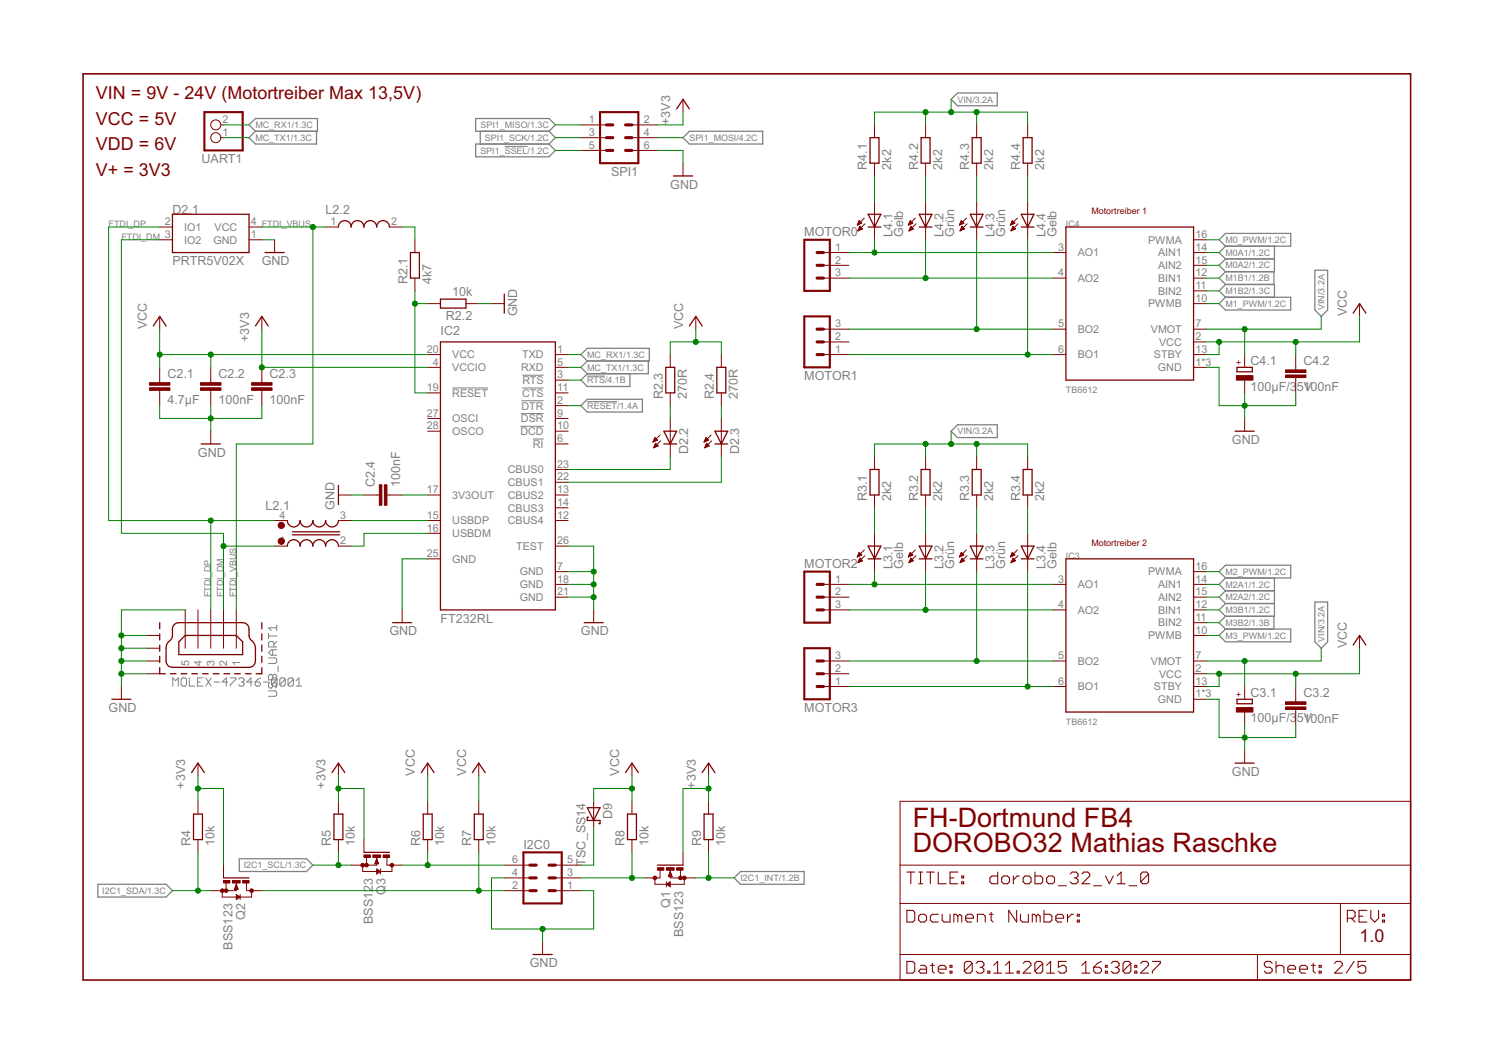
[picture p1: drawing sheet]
<svg xmlns="http://www.w3.org/2000/svg" width="297mm" height="210mm" viewBox="0 0 297 210" stroke-linecap="round" stroke-linejoin="round" font-family="sans-serif">
<g fill="none" stroke="#808080" stroke-width=".2">
<path d="M100.4 29.1h4.6M90 77.2h7.1M103.8 79.7h4.4M103.9 77.2h4.3M103.9 74.7h4.3M116.8 79.9h6M116.8 74.8h3.6M103.5 84.8h4.7M103.7 82.3h4.5M106 87.4h2.2M34.4 136.5v-1.6l.5 .5 .6-.5v1.6M36.3 134.9h.5l.3 .2v1.1l-.3 .3h-.5l-.3-.3v-1.1z"/>
<path d="M37.7 134.9v1.6h1M39.3 135.7h.5M40.4 134.9h-1.1v1.6h1.1M40.9 134.9l1.1 1.6M42 134.9l-1.1 1.6M42.6 135.7h1M45.3 135.7h-1.1l.8-.8v1.6M45.8 134.9h1.1v.2l-1.1 1.1v.3M47.5 135.1l.3-.2h.5l.3 .2v.3l-.3 .3M48 135.7h.3M48.3 135.7l.3 .3v.2l-.3 .3h-.5l-.3-.3M50.2 135.7h-1.1l.8-.8v1.6"/>
<path d="M50.8 135.7h.8l.2 .3v.2l-.2 .3h-.6l-.2-.3zM51.8 134.9l-.5 .2-.5 .6M52.4 135.7h1.1M53.4 137.5h1.4l.3 .2v.6l-.3 .2h-1.4M53.4 130.9h1.4l.3 .3v.5l-.3 .3h-1.4M53.4 126v1.1M53.4 126.5h1.7M53.7 135.8l-.3 .3v.5l.3 .3h.3l.3-.3v-.5l.2-.3h.3l.3 .3v.5l-.3 .3M53.7 134.2h.3l.3 .3 .2-.3h.3l.3 .3v.8h-1.7v-.8zM54.3 129.3v1.1M54.3 134.5v.8M54.5 128.7v-.8l-.2-.3h-.6l-.3 .3v.8h1.7"/>
<path d="M55.1 124.4v1.1M55.1 129.3h-1.1l-.6 .5 .6 .6h1.1M55.1 127.6l-.6 .6M55.1 124.9h-1.7l.6 .6M55.1 135.1l-.3-.2h-.5l-.3 .2v1.1M55.1 135.1v1.1l-.3 .3h-.5l-.3-.3M55.1 135.1l-1.1 1.1M55.3 132.5v1.1M56.7 135.1l-.2-.2h-.6l-.2 .2v1.1M56.7 135.1v1.1l-.2 .3h-.6l-.2-.3M56.7 135.1l-1 1.1M58.4 135.1l-.3-.2h-.5l-.3 .2v1.1"/>
<path d="M58.4 135.1v1.1l-.3 .3h-.5l-.3-.3M58.4 135.1l-1.1 1.1M58.9 136.5h1.1M58.9 135.4l.6-.5v1.6"/>
</g>
<g fill="none" stroke="#808080" stroke-width=".25">
<path d="M189.2 19.8l1.3-1.3h7.9v2.5h-7.9zM49.6 24.8l1.2-1.2h12.4v2.5h-12.4zM50.8 26.1l-1.2 1.3 1.2 1.3h12.2v-2.6M94.6 28.7h14.6l1.3 1.2-1.3 1.3h-14.6zM94.6 23.6h14.6l1.3 1.2-1.3 1.3h-14.6zM95.5 26.1v2.6M109.2 26.1l1.3 1.3-1.3 1.3M135.9 27.4l1.3-1.3h14.5v2.6h-14.5zM242.5 47.7l1.3-1.3h13v2.6h-13zM243.8 56.6h9.8v2.5M243.8 49l-1.3 1.2 1.3 1.3M243.8 51.5h9.8"/>
<path d="M243.8 51.5l-1.3 1.3 1.3 1.3M243.8 59.1h13v2.6h-13l-1.3-1.3zM243.8 54.1l-1.3 1.2 1.3 1.3M243.8 56.6l-1.3 1.3 1.3 1.2M253.4 54.1v2.5M253.6 49v5.1h-9.8M261.6 53.8h2.5v7.9l-1.2 1.2-1.3-1.2zM115.6 70.5l1.2-1.2h12.4v2.5h-12.4zM116.8 71.8l-1.2 1.3 1.2 1.3M116.8 74.4l-1.2 1.2 1.2 1.3h8.5v-2.5M129 71.8v2.6h-12.2M115.6 80.7l1.2-1.3h11v2.6h-11z"/>
<path d="M189.2 85.8l1.3-1.3h7.9v2.6h-7.9zM242.5 113.7l1.3-1.2h13v2.5h-13zM243.8 115l-1.3 1.3 1.3 1.2M243.8 117.5h9.8M243.8 117.5l-1.3 1.3 1.3 1.3M253.6 115v7.6h-9.8M261.6 119.8h2.5v7.9l-1.2 1.3-1.3-1.3zM243.8 122.6l-1.3 1.3 1.3 1.3M243.8 125.2h13v2.5h-13l-1.3-1.3zM243.8 120.1l-1.3 1.2 1.3 1.3M243.8 120.1h9.8M253.4 122.6v2.6"/>
<path d="M19.5 175.9h13.5l1.3 1.3-1.3 1.3h-13.5zM47.6 170.9h13.4l1.3 1.2-1.3 1.3h-13.4zM146 174.7l1.3-1.3h12.7v2.5h-12.7z"/>
</g>
<g fill="none" stroke="#800000" stroke-width=".25">
<path d="M134 35h3.8M134.6 21.7l1.3-1.9 1.3 1.9M173.1 27.4h1.8v5.1h-1.8zM183.3 27.4h1.7v5.1h-1.7zM193.4 27.4h1.8v5.1h-1.8zM203.6 27.4h1.7v5.1h-1.7zM34.3 42.6h15.3v7.6h-15.3zM52.7 50.2h3.8M67.3 45.2a1.27 1.27 0 0 1 1.3-1.3 1.27 1.27 0 0 1 1.3 1.3 1.27 1.27 0 0 1 1.2-1.3 1.27 1.27 0 0 1 1.3 1.3 1.27 1.27 0 0 1 1.3-1.3 1.27 1.27 0 0 1 1.3 1.3 1.26 1.26 0 0 1 1.2-1.3 1.26 1.26 0 0 1 1.3 1.3M81.7 50.2h1.7v5.1h-1.7zM87.6 59.5h5.1v1.8h-5.1zM100.3 58.5v3.8"/>
<path d="M172.7 45.2h2.6M172.7 42.6h2.6l-1.3 2.6zM182.9 45.2h2.5M182.9 42.6h2.5l-1.3 2.6zM193 45.2h2.6M193 42.6h2.6l-1.3 2.6zM203.2 45.2h2.5M203.2 42.6h2.5l-1.3 2.6zM212.1 45.2h25.4v30.4h-25.4zM30.5 64.9l1.3-2 1.2 2M50.8 64.9l1.3-2 1.3 2M87.6 68h22.9v53.3h-22.9z"/>
<path d="M132.5 73.1h1.7v5.1h-1.7zM137.2 64.9l1.2-2 1.3 2M142.6 73.1h1.8v5.1h-1.8zM246.1 73.1h3.1v.9h-3.1zM269.2 62.3l1.3-1.9 1.3 1.9M40 88.3h3.8M67.3 96.6v3.8M132.1 88.3h2.5M132.1 85.8h2.5l-1.3 2.5zM142.2 88.3h2.6M142.2 85.8h2.6l-1.3 2.5zM173.1 93.4h1.8v5.1h-1.8z"/>
<path d="M183.3 93.4h1.7v5.1h-1.7zM193.4 93.4h1.8v5.1h-1.8zM203.6 93.4h1.7v5.1h-1.7zM245.7 85.8h3.8M57.2 103.6a1.27 1.27 0 0 0 1.2 1.2 1.27 1.27 0 0 0 1.3-1.2 1.27 1.27 0 0 0 1.3 1.2 1.27 1.27 0 0 0 1.3-1.2 1.27 1.27 0 0 0 1.2 1.2 1.27 1.27 0 0 0 1.3-1.2 1.27 1.27 0 0 0 1.3 1.2 1.27 1.27 0 0 0 1.2-1.2M57.2 108.6a1.27 1.27 0 0 1 1.2-1.2 1.27 1.27 0 0 1 1.3 1.2 1.27 1.27 0 0 1 1.3-1.2 1.27 1.27 0 0 1 1.3 1.2 1.27 1.27 0 0 1 1.2-1.2 1.27 1.27 0 0 1 1.3 1.2 1.27 1.27 0 0 1 1.3-1.2 1.27 1.27 0 0 1 1.2 1.2M58.2 105.8h9.4M58.2 106.4h9.4M172.7 111.2h2.6M172.7 108.6h2.6l-1.3 2.6zM182.9 111.2h2.5M182.9 108.6h2.5l-1.3 2.6z"/>
<path d="M193 111.2h2.6M193 108.6h2.6l-1.3 2.6zM203.2 111.2h2.5M203.2 108.6h2.5l-1.3 2.6zM212.1 111.2h25.4v30.5h-25.4zM22.2 139.1h3.9M31.8 132.8v1.2h1.1M31.8 123.9v1.2M31.8 126.1v1.2M31.8 128.4v1.2M31.8 130.6v1.2M33.9 134h1.1"/>
<path d="M34.6 124.4l.4-.4 .6-.1h12.7l.5 .1 .5 .4a2.67 2.67 0 0 1 .3 2l.1 .6 1 1.3 .1 .7v2.5l-.1 .6-.6 .6-.5 .1h-15.3l-.5-.1-.5-.4-.2-.5-.1-2.8 .3-1 .7-.8a2.48 2.48 0 0 0 .3-2zM36 134h1.2M36.9 126.4h10.1l1.3 1.3v2.5h-12.7v-2.5zM38.2 134h1.1M40.3 134h1.1M42.4 134h1.2M44.6 134h1.1M46.7 134h1.1M48.8 134h1.2M52.1 123.9v1.2M52.1 126.1v1.2M52.1 128.4v1.2"/>
<path d="M52.1 130.6v1.2M52.1 132.8v1.2h-1.2M78.1 123.9h3.8M116.2 123.9h3.8M246.1 139.1h3.1v.9h-3.1zM269.2 128.3l1.3-1.9 1.3 1.9M38.1 153.7l1.3-1.9 1.3 1.9M66.1 153.7l1.2-1.9 1.3 1.9M83.8 153.7l1.3-1.9 1.3 1.9M94 153.7l1.2-1.9 1.3 1.9M124.5 153.7l1.2-1.9 1.3 1.9M139.7 153.7l1.3-1.9 1.2 1.9"/>
<path d="M245.7 151.8h3.8M38.5 162h1.8v5h-1.8zM44.5 174.7h5.1M47 176.2l-.2 .6h.5l-.3-.5M47.1 178.2l.4 .3-.4 .2zM66.4 162h1.8v5h-1.8zM72.4 169.6h5.1M75 171.1l-.3 .6h.5l-.2-.5M75.1 173.1l.4 .3-.4 .3zM84.2 162h1.8v5h-1.8zM94.4 162h1.7v5h-1.7zM116.8 160.7h2.6l-1.3 2.5z"/>
<path d="M117.1 162.6h-.3v.6h2.6v.7h-.3M124.8 162h1.8v5h-1.8zM130.8 172.1h5.1M132.8 175.9l.4-.2v.5zM133.3 173.7l.3 .6h-.5l.2-.5M140.1 162h1.8v5h-1.8zM106 189.9h3.9"/>
</g>
<g fill="none" stroke="#800000" stroke-width=".2">
<path d="M135.9 19.8v2.5M43.9 24.8h.6M43.9 27.4h.6M115.6 24.8h5M115.6 27.4h5M115.6 29.9h5M125.7 24.8h5.1M125.7 27.4h5.1M125.7 29.9h5.1M135.9 32.5v2.5M174 24.8v2.6M174 32.5v2.5"/>
<path d="M184.1 24.8v2.6M184.1 32.5v2.5M194.3 24.8v2.6M194.3 32.5v2.5M204.4 24.8v2.6M204.4 32.5v2.5M31.8 47.7h2.5M31.8 45.2h2.5M49.6 47.7h2.5M49.6 45.2h2.5M54.6 47.7v2.5M64.8 45.2h2.5"/>
<path d="M77.5 45.2h2.5M82.5 47.7v2.5M82.5 55.3v2.6M163.8 50.2h5.1M163.8 52.8h5.1M163.8 55.3h5.1M170.6 44.7h.2M170.6 44.6h.4M170.7 44.5h.6M170.7 45.9h.1M170.8 44.3h.6M170.8 45.8h.2"/>
<path d="M170.8 44.2h.5M170.8 45.7h.5M170.8 45.6h.8M170.9 44.1h.2M170.9 44h.1M170.9 45.4h.5M170.9 43.9l.5 .5-.8 .4zM170.9 45.3h.4M171 45.2h.2M171 45.1h.1M171.1 45l-.4 .9M171.1 45l.5 .6"/>
<path d="M171.6 45.6l-.9 .3M172 43.4l-1.4 1.4M172.1 44.5l-1.4 1.4M174 40.1v7.6M180.7 44.7h.2M180.8 44.6h.4M180.8 44.5h.7M180.8 45.9h.1M180.9 45.8h.3M180.9 44.3h.6M181 44.2h.4M181 45.7h.4"/>
<path d="M181 45.6h.7M181 44.1h.3M181.1 44h.1M181.1 45.4h.5M181.1 45.3h.4M181.1 43.9l.5 .5-.9 .4zM181.2 45.2h.2M181.2 45.1h.1M181.2 45l-.4 .9M181.2 45l.5 .6-.9 .3M182.1 43.4l-1.4 1.4M182.2 44.5l-1.4 1.4"/>
<path d="M184.1 40.1v7.6M190.9 44.7h.2M191 44.6h.3M191 44.5h.6M191 45.9h.1M191.1 45.8h.2M191.1 44.3h.6M191.1 44.2h.5M191.1 45.7h.5M191.2 44.1h.3M191.2 45.6h.7M191.2 44h.1"/>
<path d="M191.2 45.4h.6M191.3 45.3h.3M191.3 43.9l.5 .5-.9 .4zM191.3 45.2h.2M191.4 45.1h.1M191.4 45l-.4 .9M191.4 45l.5 .6M191.9 45.6l-.9 .3M192.3 43.4l-1.4 1.4M192.4 44.5l-1.4 1.4M194.3 40.1v7.6M201.1 44.7h.1"/>
<path d="M201.1 44.6h.4M201.2 44.5h.6M201.2 45.9h.1M201.2 44.3h.7M201.2 45.8h.3M201.3 44.2h.4M201.3 45.7h.5M201.3 44.1h.3M201.3 45.6h.7M201.4 44h.1M201.4 45.4h.5M201.4 43.9l.5 .5-.9 .4z"/>
<path d="M201.4 45.3h.4M201.5 45.2h.2M201.5 45.1h.1M201.5 45l-.4 .9M201.5 45l.5 .6M202 45.6l-.9 .3M202.4 43.4l-1.4 1.4M202.5 44.5l-1.4 1.4M204.4 40.1v7.6M209.5 50.2h2.6M209.5 55.3h2.6M237.5 50.2h2.5"/>
<path d="M237.5 52.8h2.5M237.5 55.3h2.5M237.5 57.9h2.5M237.5 47.7h2.5M31.8 62.9v2.6M31.8 73.1v3M31.8 77.7v3M41.9 73.1v3M41.9 77.7v3M52.1 62.9v2.6M52.1 73.1v3M52.1 77.7v3"/>
<path d="M85.1 60.4h2.5M85.1 70.5h2.5M85.1 73.1h2.5M85.1 78.2h2.5M92.7 60.4h2.5M97.8 60.4h2.5M110.5 70.5h2.5M110.5 73.1h2.5M110.5 75.6h2.5M110.5 78.2h2.5M133.3 70.5v2.6M133.3 78.2v2.5"/>
<path d="M138.4 62.9v2.6M143.5 70.5v2.6M143.5 78.2v2.5M163.8 70.5h5.1M163.8 65.5h5.1M163.8 68h5.1M209.5 70.5h2.6M209.5 65.5h2.6M237.5 60.4h2.5M237.5 70.5h2.5M237.5 73.1h2.5M237.5 65.5h2.5"/>
<path d="M237.5 68h2.5M247.6 70.5v2.6M247.6 75.6v2.6M257.8 70.5v3.1M257.8 75.1v3.1M270.5 60.4v2.5M41.9 85.8v2.5M67.3 98.5h2.6M72.4 98.5h3.1M77 98.5h3M85.1 98.5h2.5M85.1 85.8h2.5"/>
<path d="M85.1 83.2h2.5M110.5 98.5h2.5M110.5 85.8h2.5M110.5 83.2h2.5M110.5 80.7h2.5M110.5 88.3h2.5M110.5 93.4h2.5M110.5 95.9h2.5M129.9 87.9h.2M130 87.8h.4M130 87.7h.6M130 89.1h.1"/>
<path d="M130.1 87.5h.7M130.1 89h.2M130.2 87.4h.4M130.2 88.9h.4M130.2 87.3h.3M130.2 88.7h.7M130.3 87.2h.1M130.3 88.6h.5M130.3 87.1l.5 .5-.9 .3zM130.3 88.5h.4M130.4 88.4h.2M130.4 88.2h.1"/>
<path d="M130.4 88.2l.5 .5-.9 .4zM131.3 86.6l-1.4 1.3M131.4 87.7l-1.4 1.4M133.3 83.2v7.7M140.1 87.9h.2M140.2 87.8h.3M140.2 87.7h.6M140.2 89.1h.1M140.3 87.5h.6M140.3 89h.2M140.3 87.4h.5M140.3 88.9h.5"/>
<path d="M140.4 88.7h.7M140.4 87.3h.3M140.4 87.2h.1M140.4 88.6h.6M140.5 88.5h.4M140.5 87.1l.5 .5-.9 .3zM140.5 88.4h.2M140.6 88.2h.1M140.6 88.2l.5 .5-.9 .4zM141.5 86.6l-1.4 1.3M141.6 87.7l-1.4 1.4M143.5 83.2v7.7"/>
<path d="M174 90.9v2.5M174 98.5v2.5M184.1 90.9v2.5M184.1 98.5v2.5M194.3 90.9v2.5M194.3 98.5v2.5M204.4 90.9v2.5M204.4 98.5v2.5M247.6 83.2v2.6M54.6 103.6h2.6M54.6 108.6h2.6M67.3 103.6h2.6"/>
<path d="M67.3 108.6h2.6M85.1 103.6h2.5M85.1 106.1h2.5M85.1 111.2h2.5M110.5 103.6h2.5M110.5 113.7h2.5M110.5 101h2.5M110.5 116.3h2.5M110.5 108.6h2.5M110.5 118.8h2.5M163.8 116.3h5.1M163.8 118.8h5.1"/>
<path d="M170.6 110.8h.1M170.6 110.7h.3M170.7 110.6h.4M170.7 110.4h.7M170.7 111.9h.1M170.8 110.3h.5M170.8 111.8h.3M170.8 110.2h.4M170.8 111.7h.6M170.9 111.5h.6M170.9 110.1h.2M170.9 110h.1"/>
<path d="M170.9 111.4h.5M170.9 109.9l.5 .5-.8 .4zM171 111.3h.3M171 111.2h.2M171.1 111.1l.5 .5-.9 .4zM172 109.4l-1.4 1.4M172.1 110.6l-1.4 1.4M174 106.1v7.6M180.7 110.8h.1M180.8 110.7h.2M180.8 110.6h.5M180.9 110.4h.7"/>
<path d="M180.9 111.9h.1M180.9 111.8h.4M180.9 110.3h.6M181 110.2h.4M181 111.7h.5M181 110.1h.3M181 111.5h.7M181.1 110h.1M181.1 111.4h.5M181.1 109.9l.5 .5-.9 .4zM181.1 111.3h.3M181.2 111.2h.1"/>
<path d="M181.2 111.1l.5 .5-.9 .4zM182.1 109.4l-1.4 1.4M182.2 110.6l-1.4 1.4M184.1 106.1v7.6M190.9 110.8h.1M190.9 110.7h.3M191 110.6h.5M191 110.4h.7M191 111.9h.2M191.1 111.8h.3M191.1 110.3h.5M191.1 110.2h.4"/>
<path d="M191.1 111.7h.6M191.2 110.1h.2M191.2 111.5h.6M191.2 110h.1M191.2 111.4h.5M191.3 109.9l.5 .5-.9 .4zM191.3 111.3h.3M191.3 111.2h.2M191.4 111.1l.5 .5-.9 .4zM192.3 109.4l-1.4 1.4M192.4 110.6l-1.4 1.4M194.3 106.1v7.6"/>
<path d="M201 110.8h.1M201.1 110.7h.2M201.1 110.6h.5M201.2 110.4h.7M201.2 111.9h.1M201.2 110.3h.6M201.2 111.8h.4M201.3 110.2h.4M201.3 111.7h.6M201.3 110.1h.3M201.3 111.5h.7M201.4 110h.1"/>
<path d="M201.4 111.4h.5M201.4 109.9l.5 .5-.9 .4zM201.4 111.3h.4M201.5 111.2h.1M201.5 111.1l.5 .5-.9 .4zM202.4 109.4l-1.4 1.4M202.5 110.6l-1.4 1.4M204.4 106.1v7.6M209.5 116.3h2.6M237.5 113.7h2.5M237.5 116.3h2.5M237.5 118.8h2.5"/>
<path d="M24.2 136.6v2.5M29.2 131.5h2.6M29.2 126.4h2.6M29.2 134h2.6M29.2 129h2.6M36.9 121.3v7.7M39.4 121.3v7.7M41.9 121.3v7.7M44.5 121.3v7.7M47 121.3v7.7M80 121.3v2.6M118.1 121.3v2.6"/>
<path d="M163.8 121.3h5.1M163.8 136.6h5.1M163.8 131.5h5.1M163.8 134h5.1M209.5 121.3h2.6M209.5 136.6h2.6M209.5 131.5h2.6M237.5 121.3h2.5M237.5 123.9h2.5M237.5 136.6h2.5M237.5 131.5h2.5M237.5 139.1h2.5"/>
<path d="M237.5 126.4h2.5M237.5 134h2.5M247.6 136.6v2.5M257.8 136.6v3M270.5 126.4v2.6M39.4 151.8v2.5M39.4 159.4v2.6M67.3 151.8v2.5M67.3 159.4v2.6M85.1 151.8v2.5M85.1 159.4v2.6M95.2 151.8v2.5"/>
<path d="M95.2 159.4v2.6M118.1 159.4v5.1M125.7 151.8v2.5M125.7 159.4v2.6M141 151.8v2.5M141 159.4v2.6M179.1 159.4h101.5v35.6h-101.5zM247.6 141.7v2.5M247.6 149.3v2.5M257.8 141.2v3M39.4 167v2.6M44.2 177.2v1.3h5.9v-1.3"/>
<path d="M44.5 172.1v2.6M45 175.7v1.5M47 175.7v1.5h-5.1M47 175.9l.4 1.1h-.8zM47 178l.8 .5-.8 .5zM47.8 178v1M49 175.7v1.5h3.1M67.3 167v2.6M72.2 172.1v1.3h5.8v-1.3M72.4 167v2.6M72.9 170.6v1.5M75 170.6v1.5h-5.1"/>
<path d="M75 170.9l.3 1h-.7zM75 172.9l.7 .5-.7 .5zM75.7 172.9v1M77 170.6v1.5h3M85.1 167v2.6M95.2 167v2.6M100.3 177.2h5.1M100.3 174.7h5.1M100.3 172.1h5.1M110.5 177.2h5.1M110.5 174.7h5.1M110.5 172.1h5.1"/>
<path d="M125.7 167v2.6M130.3 174.7v1.2h5.8v-1.2M131.3 173.1v1.6h-3M132.6 175.9l.7-.5v1zM132.6 175.4v1M133.3 173.1v1.6h5.1M133.3 173.4l.4 1h-.7zM135.4 173.1v1.6M135.9 169.6v2.5M141 167v2.6M179.1 172.1h101.5M179.1 179.7h101.5"/>
<path d="M266.7 179.7v10.2M107.9 187.4v2.5M179.1 189.9h101.5M250.2 189.9v5.1"/>
<circle cx="42.9" cy="27.4" r=".99"/>
<circle cx="42.9" cy="24.8" r=".99"/>
</g>
<g fill="#800000" stroke="#800000" stroke-width=".2">
<path d="M39.9 77.2h4.1v.5h-4.1z"/>
<path d="M39.9 76.1h4.1v.5h-4.1z"/>
<path d="M50.1 77.2h4v.5h-4z"/>
<path d="M50.1 76.1h4v.5h-4z"/>
<path d="M76.5 96.5h.5v4h-.5z"/>
<path d="M75.5 96.5h.5v4h-.5z"/>
<path d="M130.8 172.6h1.3v.5h-1.3z"/>
<path d="M134.6 172.6h1.3v.5h-1.3z"/>
<path d="M132.6 172.6h1.5v.5h-1.5z"/>
<path d="M48.3 175.2h1.3v.5h-1.3z"/>
<path d="M44.5 175.2h1.2v.5h-1.2z"/>
<path d="M46.2 175.2h1.6v.5h-1.6z"/>
<path d="M76.2 170.1h1.3v.5h-1.3z"/>
<path d="M72.4 170.1h1.3v.5h-1.3z"/>
<path d="M74.2 170.1h1.5v.5h-1.5z"/>
<path d="M29.7 77.2h4.1v.5h-4.1z"/>
<path d="M29.7 76.1h4.1v.5h-4.1z"/>
<path d="M246 140.8h3.3v.9h-3.3z"/>
<path d="M255.8 140.7h4v.5h-4z"/>
<path d="M255.8 139.6h4v.5h-4z"/>
<path d="M246 74.7h3.3v.9h-3.3z"/>
<path d="M255.8 74.6h4v.5h-4z"/>
<path d="M255.8 73.6h4v.5h-4z"/>
</g>
<path d="M40.7 22.3h7.6v7.6h-7.6zM119.4 22.3h7.6v10.2h-7.6zM160 47.7h5.1v10.2h-5.1zM160 62.9h5.1v10.2h-5.1zM160 113.7h5.1v10.2h-5.1zM160 129h5.1v10.1h-5.1zM104.1 169.6h7.7v10.1h-7.7z" fill="none" stroke="#800000" stroke-width=".42"/>
<g fill="none" stroke="#800000" stroke-width=".61">
<path d="M120.6 29.9h1.3M120.6 27.4h1.3M120.6 24.8h1.3M124.5 29.9h1.2M124.5 27.4h1.2M124.5 24.8h1.2M162.6 50.2h1.2M162.6 52.8h1.2M162.6 55.3h1.2M162.6 70.5h1.2M162.6 68h1.2M162.6 65.5h1.2"/>
<path d="M162.6 116.3h1.2M162.6 118.8h1.2M162.6 121.3h1.2M162.6 136.6h1.2M162.6 134h1.2M162.6 131.5h1.2M105.4 172.1h1.3M105.4 174.7h1.3M105.4 177.2h1.3M109.2 172.1h1.3M109.2 174.7h1.3M109.2 177.2h1.3"/>
</g>
<g fill="#800000" stroke="#800000" stroke-width=".2">
<circle cx="136.1" cy="174.7" r=".36"/>
<circle cx="135.4" cy="174.7" r=".36"/>
<circle cx="130.3" cy="174.7" r=".36"/>
<circle cx="44.2" cy="177.2" r=".36"/>
<circle cx="45" cy="177.2" r=".36"/>
<circle cx="50.1" cy="177.2" r=".36"/>
<circle cx="72.2" cy="172.1" r=".36"/>
<circle cx="72.9" cy="172.1" r=".36"/>
<circle cx="78" cy="172.1" r=".36"/>
<circle cx="56" cy="104.5" r=".63"/>
<circle cx="56" cy="107.7" r=".63"/>
</g>
<path d="M16.5 14.7h264.1v180.3h-264.1z" fill="none" stroke="#800000" stroke-width=".32"/>
<g fill="none" stroke="#800000" stroke-width=".21">
<path d="M180.4 173.5h1.6M181.2 173.5v2.3M182.8 173.5h.8M182.8 175.8h.8M183.2 173.5v2.3M184.3 173.5h1.6M185.1 173.5v2.3M186.7 173.5v2.3h1.5M189 174.7h.8M190.6 173.5h-1.6v2.3h1.6M191.3 175.5h.4v.3h-.4zM191.3 174.3h.4v.4h-.4z"/>
<path d="M198.5 173.5v2.3h-1.2l-.4-.3v-.8l.4-.4h1.2M199.3 174.7l.4-.4h.7l.4 .4v.8l-.4 .3h-.7l-.4-.3zM201.6 174.3v1.5M202.8 174.3h-.4l-.8 .8M203.6 174.7l.4-.4h.7l.4 .4v.8l-.4 .3h-.7l-.4-.3zM205.9 173.5v2.3h1.2l.4-.3v-.8l-.4-.4h-1.2M208.2 174.7l.4-.4h.8l.4 .4v.8l-.4 .3h-.8l-.4-.3zM210.6 176.2h1.5M212.9 173.9l.4-.4h.8l.4 .4v.4l-.4 .4M213.7 174.7h.4M214.1 174.7l.4 .4v.4l-.4 .3h-.8l-.4-.3M215.3 173.9l.3-.4h.8l.4 .4v.4l-1.5 1.5h1.5"/>
<path d="M217.6 176.2h1.6M219.9 174.3l.8 1.5 .8-1.5M222.3 175.8h1.5M222.3 174.3l.8-.8v2.3M224.6 176.2h1.6M228.5 173.9v1.6l-.4 .3h-.8l-.4-.3M228.5 173.9l-.4-.4h-.8l-.4 .4v1.6M228.5 173.9l-1.6 1.6M180.4 181.1h1.2l.4 .4v1.6l-.4 .4h-1.2zM180.4 191.3h1.2l.4 .4v1.5l-.4 .4h-1.2zM182.8 182.3l.4-.4h.7l.4 .4v.8l-.4 .4h-.7l-.4-.4zM183.2 192.1h.7l.4 .3v1.2h-1.1l-.4-.4 .4-.4h1.1"/>
<path d="M185.1 192.1h.8M185.5 191.7v1.5l.4 .4M186.7 192.8h1.5v-.4l-.4-.3h-.8l-.3 .3v.8l.3 .4h.8M186.7 181.9h-1.2l-.4 .4v.8l.4 .4h1.2M187.5 181.9v1.2l.3 .4h1.2v-1.6M189 193.2h.4v.4h-.4zM189 192.1h.4v.3h-.4zM190.6 182.3l-.4-.4h-.4v1.6M190.6 182.3l.4-.4 .3 .4v1.2M190.6 182.3v1.2M192.1 182.7h1.6v-.4l-.4-.4h-.8l-.4 .4v.8l.4 .4h.8M193.4 191.7v1.5l-.4 .4h-.7l-.4-.4"/>
<path d="M193.4 191.7l-.4-.4h-.7l-.4 .4v1.5M193.4 191.7l-1.5 1.5M194.2 191.7l.4-.4h.8l.3 .4v.4l-.3 .3M194.5 183.5v-1.6h1.1l.4 .4v1.2M195 192.4h.4M195.4 192.4l.3 .4v.4l-.3 .4h-.8l-.4-.4M196.5 193.2h.4v.4h-.4zM196.8 181.9h.8M197.2 181.5v1.6l.4 .4M197.7 193.6h1.6M197.7 192.1l.8-.8v2.3M200 193.6h1.6"/>
<path d="M200 192.1l.8-.8v2.3M202.3 181.1v2.4l-1.6-2.4v2.4M202.4 193.2h.4v.4h-.4zM203 181.9v1.2l.4 .4h1.2v-1.6M203.6 191.7l.3-.4h.8l.4 .4v.4l-1.5 1.5h1.5M206.2 182.3l-.4-.4h-.4v1.6M206.2 182.3v1.2M206.2 182.3l.3-.4 .4 .4v1.2M207.5 191.7v1.5l-.4 .4h-.8l-.4-.4M207.5 191.7l-.4-.4h-.8l-.4 .4v1.5M207.5 191.7l-1.6 1.5M207.7 181.1v2.4h1.2l.4-.4v-.8l-.4-.4h-1.2"/>
<path d="M208.2 193.6h1.6M208.2 192.1l.8-.8v2.3M210.1 182.7h1.5v-.4l-.4-.4h-.8l-.3 .4v.8l.3 .4h.8M212.1 191.3h-1.5v1.1l.7-.3h.4l.4 .3v.8l-.4 .4h-.7l-.4-.4M212.4 181.9v1.6M213.6 181.9h-.4l-.8 .8M214.3 183.1h.4v.4h-.4zM214.3 181.9h.4v.4h-.4zM215.2 193.6h1.6M215.2 192.1l.8-.8v2.3M217.6 192.4h1.2l.3 .4v.4l-.3 .4h-.8l-.4-.4zM219.1 191.3l-.7 .4-.8 .7"/>
<path d="M219.9 193.2h.4v.4h-.4zM219.9 192.1h.4v.3h-.4zM221.1 191.7l.4-.4h.8l.4 .4v.4l-.4 .3M221.9 192.4h.4M222.3 192.4l.4 .4v.4l-.4 .4h-.8l-.4-.4M225 191.7v1.5l-.4 .4h-.8l-.4-.4M225 191.7l-.4-.4h-.8l-.4 .4v1.5M225 191.7l-1.6 1.5M225.8 193.2h.4v.4h-.4zM225.8 192.1h.4v.3h-.4zM226.9 191.7l.4-.4h.8l.4 .4v.4l-1.6 1.5h1.6M229.3 191.3h1.5v.4l-1.5 1.5v.4"/>
<path d="M253.1 191.7l-.4-.4h-.8l-.4 .4v.4l.4 .3h.8l.4 .4v.4l-.4 .4h-.8l-.4-.4M253.9 192.4l.4-.3h.8l.3 .3v1.2M253.9 191.3v2.3M256.2 192.8h1.6v-.4l-.4-.3h-.8l-.4 .3v.8l.4 .4h.8M258.6 192.8h1.5v-.4l-.4-.3h-.7l-.4 .3v.8l.4 .4h.7M260.9 192.1h.8M261.3 191.7v1.5l.4 .4M262.4 193.2h.4v.4h-.4zM262.4 192.1h.4v.3h-.4zM265.5 191.7l.4-.4h.8l.4 .4v.4l-1.6 1.5h1.6M268.1 182.7h1.1l.4-.4v-.8l-.4-.4h-1.1v2.4M268.8 182.7l.8 .8"/>
<path d="M269.4 191.3l-1.6 2.3M270.4 182.3h.8M271.7 191.3h-1.5v1.1l.8-.3h.4l.3 .3v.8l-.3 .4h-.8l-.4-.4M271.9 181.1h-1.5v2.4h1.5M272.7 181.1v1.6l.8 .8 .8-.8v-1.6M275.1 183.1h.4v.4h-.4zM275.1 181.9h.4v.4h-.4z"/>
</g>
<g fill="none" stroke="#008000" stroke-width=".2">
<path d="M189.2 19.8v2.5M44.5 24.8h5.1M44.5 27.4h5.1M110.5 29.9h5.1M110.5 24.8h5.1M110.5 27.4h5.1M130.8 29.9h5.1v2.6M130.8 27.4h5.1M135.9 22.3v2.5h-5.1M174 24.8v-2.5h30.4v2.5M174 35v5.1M184.1 22.3v2.5"/>
<path d="M184.1 35v5.1M194.3 22.3v2.5M194.3 35v5.1M204.4 35v5.1M31.8 47.7h-7.6v58.4h20.3v15.2M31.8 45.2h-10.2v58.4h33M52.1 47.7h2.5M52.1 45.2h12.7M62.3 45.2v43.1h-15.3v33M80 45.2h2.5v2.5M82.5 57.9v20.3h2.6M168.9 55.3h40.6"/>
<path d="M168.9 50.2h40.6M174 47.7v2.5M184.1 47.7v7.6M194.3 47.7v17.8M204.4 47.7v22.8M240 47.7h2.5M240 55.3h2.5M240 50.2h2.5M240 52.8h2.5M240 57.9h2.5M31.8 65.5v7.6M31.8 70.5h53.3"/>
<path d="M41.9 70.5v2.6M52.1 65.5v7.6h33M82.5 60.4h2.6M95.2 60.4h2.6M113 73.1h2.6M113 70.5h2.6M113 75.6h2.6M133.3 70.5v-2.5h10.2v2.5M138.4 65.5v2.5M168.9 70.5h40.6M168.9 65.5h40.6M240 60.4h2.5"/>
<path d="M240 73.1h2.5v7.6h15.3v-2.5M242.5 68v2.5h-2.5M247.6 65.5v5M247.6 78.2v5M257.8 68v2.5M262.9 62.9v2.6h-22.9M270.5 62.9v5.1h-30.5M31.8 80.7v2.5h20.3v-2.5M41.9 80.7v5.1M69.9 98.5h2.5M80 98.5h5.1M113 80.7h2.6"/>
<path d="M133.3 80.7v2.5M133.3 90.9v2.5h-20.3M143.5 80.7v2.5M143.5 90.9v5h-30.5M174 90.9v-2.6h30.4v2.6M184.1 88.3v2.6M189.2 85.8v2.5M194.3 88.3v2.6M41.9 103.6v17.7M44.5 108.6h10.1M69.9 103.6h15.2M85.1 111.2h-5.1v10.1"/>
<path d="M85.1 106.1h-12.7v2.5h-2.5M113 118.8h5.1M113 108.6h5.1v12.7M113 113.7h5.1M113 116.3h5.1M168.9 116.3h40.6M174 101v5.1M174 113.7v2.6M184.1 101v5.1M184.1 113.7v7.6M194.3 101v5.1M194.3 113.7v17.8"/>
<path d="M204.4 101v5.1M204.4 113.7v22.9M240 118.8h2.5M240 113.7h2.5M240 116.3h2.5M24.2 134h5M24.2 126.4h5M24.2 131.5h5M24.2 129h5M36.9 121.3h-12.7v15.3M168.9 131.5h40.6M168.9 121.3h40.6"/>
<path d="M168.9 136.6h40.6M240 139.1h2.5v7.6h15.3v-2.5M240 126.4h2.5M240 121.3h2.5M240 123.9h2.5M242.5 134v2.6h-2.5M247.6 131.5v5.1M257.8 134v2.6M262.9 129v2.5h-22.9M270.5 129v5h-30.5M39.4 156.9h5.1v15.2M39.4 154.3v5.1"/>
<path d="M67.3 156.9h5.1v10.1M67.3 154.3v5.1M85.1 154.3v5.1M95.2 154.3v5.1M125.7 156.9h-7.6v2.5M125.7 154.3v5.1M141 156.9h-5.1v12.7M141 154.3v5.1M247.6 144.2v5.1M34.3 177.2h7.6M39.4 169.6v7.6M52.1 177.2h48.2"/>
<path d="M62.3 172.1h7.6M67.3 169.6v2.5M80 172.1h20.3M85.1 169.6v2.5M95.2 169.6v7.6M100.3 174.7h-2.5v10.1h20.3v-7.6h-2.5M115.6 174.7h12.7M118.1 164.5v7.6h-2.5M125.7 169.6v5.1M138.4 174.7h7.6M141 169.6v5.1M107.9 184.8v2.6"/>
</g>
<g fill="#008000" stroke="#008000" stroke-width=".2">
<circle cx="41.9" cy="83.2" r=".51"/>
<circle cx="118.1" cy="116.3" r=".51"/>
<circle cx="118.1" cy="113.7" r=".51"/>
<circle cx="118.1" cy="118.8" r=".51"/>
<circle cx="107.9" cy="184.8" r=".51"/>
<circle cx="247.6" cy="146.7" r=".51"/>
<circle cx="247.6" cy="80.7" r=".51"/>
<circle cx="24.2" cy="131.5" r=".51"/>
<circle cx="24.2" cy="129" r=".51"/>
<circle cx="24.2" cy="126.4" r=".51"/>
<circle cx="24.2" cy="134" r=".51"/>
<circle cx="41.9" cy="103.6" r=".51"/>
<circle cx="44.5" cy="108.6" r=".51"/>
<circle cx="82.5" cy="60.4" r=".51"/>
<circle cx="62.3" cy="45.2" r=".51"/>
<circle cx="41.9" cy="70.5" r=".51"/>
<circle cx="31.8" cy="70.5" r=".51"/>
<circle cx="125.7" cy="156.9" r=".51"/>
<circle cx="242.5" cy="134" r=".51"/>
<circle cx="257.8" cy="134" r=".51"/>
<circle cx="242.5" cy="68" r=".51"/>
<circle cx="257.8" cy="68" r=".51"/>
<circle cx="138.4" cy="68" r=".51"/>
<circle cx="52.1" cy="73.1" r=".51"/>
<circle cx="39.4" cy="156.9" r=".51"/>
<circle cx="67.3" cy="156.9" r=".51"/>
<circle cx="141" cy="156.9" r=".51"/>
<circle cx="125.7" cy="174.7" r=".51"/>
<circle cx="141" cy="174.7" r=".51"/>
<circle cx="85.1" cy="172.1" r=".51"/>
<circle cx="95.2" cy="177.2" r=".51"/>
<circle cx="67.3" cy="172.1" r=".51"/>
<circle cx="39.4" cy="177.2" r=".51"/>
<circle cx="184.1" cy="121.3" r=".51"/>
<circle cx="194.3" cy="131.5" r=".51"/>
<circle cx="204.4" cy="136.6" r=".51"/>
<circle cx="174" cy="116.3" r=".51"/>
<circle cx="184.1" cy="55.3" r=".51"/>
<circle cx="194.3" cy="65.5" r=".51"/>
<circle cx="204.4" cy="70.5" r=".51"/>
<circle cx="174" cy="50.2" r=".51"/>
<circle cx="189.2" cy="88.3" r=".51"/>
<circle cx="184.1" cy="88.3" r=".51"/>
<circle cx="194.3" cy="88.3" r=".51"/>
<circle cx="189.2" cy="22.3" r=".51"/>
<circle cx="184.1" cy="22.3" r=".51"/>
<circle cx="194.3" cy="22.3" r=".51"/>
<circle cx="247.6" cy="131.5" r=".51"/>
<circle cx="247.6" cy="65.5" r=".51"/>
</g>
<g font-size="6" fill="#800000">
<text x="181.6" y="164.5">FH-Dortmund FB4</text>
<text x="181.6" y="169.6">DOROBO32 Mathias Raschke</text>
</g>
<g font-size="4" fill="#800000">
<text x="19.1" y="19.8">VIN = 9V - 24V (Motortreiber Max 13,5V)</text>
<text x="19.1" y="24.9">VCC = 5V</text>
<text x="19.1" y="29.9">VDD = 6V</text>
<text x="19.1" y="35">V+ = 3V3</text>
<text x="270.5" y="187.4">1.0</text>
</g>
<g font-size="2.8" fill="#808080">
<text x="133.4" y="24.9" transform="rotate(-90 133.4 24.9)">+3V3</text>
<text x="40.1" y="32.3">UART1</text>
<text x="121.6" y="35">SPI1</text>
<text x="172.5" y="33.7" transform="rotate(-90 172.5 33.7)">R4.1</text>
<text x="177.3" y="33.7" transform="rotate(-90 177.3 33.7)">2k2</text>
<text x="182.6" y="33.7" transform="rotate(-90 182.6 33.7)">R4.2</text>
<text x="187.4" y="33.7" transform="rotate(-90 187.4 33.7)">2k2</text>
<text x="192.8" y="33.7" transform="rotate(-90 192.8 33.7)">R4.3</text>
<text x="197.6" y="33.7" transform="rotate(-90 197.6 33.7)">2k2</text>
<text x="203" y="33.7" transform="rotate(-90 203 33.7)">R4.4</text>
<text x="207.8" y="33.7" transform="rotate(-90 207.8 33.7)">2k2</text>
<text x="133.4" y="37.5">GND</text>
<text x="34.3" y="42.6">D2.1</text>
<text x="64.8" y="42.6">L2.2</text>
<text x="160" y="46.9">MOTOR0</text>
<text x="177.5" y="47.2" transform="rotate(-90 177.5 47.2)">L4.1</text>
<text x="179.7" y="47.2" transform="rotate(-90 179.7 47.2)">Gelb</text>
<text x="187.7" y="47.2" transform="rotate(-90 187.7 47.2)">L4.2</text>
<text x="189.9" y="47.2" transform="rotate(-90 189.9 47.2)">Grün</text>
<text x="197.9" y="47.2" transform="rotate(-90 197.9 47.2)">L4.3</text>
<text x="200" y="47.2" transform="rotate(-90 200 47.2)">Grün</text>
<text x="208" y="47.2" transform="rotate(-90 208 47.2)">L4.4</text>
<text x="210.2" y="47.2" transform="rotate(-90 210.2 47.2)">Gelb</text>
<text x="34.3" y="52.8">PRTR5V02X</text>
<text x="52.1" y="52.8">GND</text>
<text x="81.1" y="56.6" transform="rotate(-90 81.1 56.6)">R2.1</text>
<text x="85.9" y="56.6" transform="rotate(-90 85.9 56.6)">4k7</text>
<text x="89.9" y="58.9">10k</text>
<text x="29.2" y="65.5" transform="rotate(-90 29.2 65.5)">VCC</text>
<text x="88.7" y="63.7">R2.2</text>
<text x="102.9" y="62.9" transform="rotate(-90 102.9 62.9)">GND</text>
<text x="135.9" y="65.5" transform="rotate(-90 135.9 65.5)">VCC</text>
<text x="267.9" y="62.9" transform="rotate(-90 267.9 62.9)">VCC</text>
<text x="49.5" y="68" transform="rotate(-90 49.5 68)">+3V3</text>
<text x="87.6" y="66.7">IC2</text>
<text x="33.3" y="75.3">C2.1</text>
<text x="43.5" y="75.3">C2.2</text>
<text x="53.6" y="75.3">C2.3</text>
<text x="160" y="75.6">MOTOR1</text>
<text x="248.8" y="77.7">100µF/3</text>
<text x="248.8" y="72.6">C4.1</text>
<text x="258" y="77.7">5100nF</text>
<text x="259.3" y="72.7">C4.2</text>
<text x="259.4" y="77.7">V</text>
<text x="33.3" y="80.3">4.7µF</text>
<text x="43.5" y="80.3">100nF</text>
<text x="53.6" y="80.3">100nF</text>
<text x="131.9" y="79.4" transform="rotate(-90 131.9 79.4)">R2.3</text>
<text x="136.7" y="79.4" transform="rotate(-90 136.7 79.4)">270R</text>
<text x="142" y="79.4" transform="rotate(-90 142 79.4)">R2.4</text>
<text x="146.8" y="79.4" transform="rotate(-90 146.8 79.4)">270R</text>
<text x="245.1" y="88.3">GND</text>
<text x="39.4" y="90.9">GND</text>
<text x="136.9" y="90.4" transform="rotate(-90 136.9 90.4)">D2.2</text>
<text x="147.1" y="90.4" transform="rotate(-90 147.1 90.4)">D2.3</text>
<text x="52.8" y="101.4">L2.1</text>
<text x="66.6" y="101.5" transform="rotate(-90 66.6 101.5)">GND</text>
<text x="74.6" y="97" transform="rotate(-90 74.6 97)">C2.4</text>
<text x="79.6" y="97" transform="rotate(-90 79.6 97)">100nF</text>
<text x="172.5" y="99.8" transform="rotate(-90 172.5 99.8)">R3.1</text>
<text x="177.3" y="99.8" transform="rotate(-90 177.3 99.8)">2k2</text>
<text x="182.6" y="99.8" transform="rotate(-90 182.6 99.8)">R3.2</text>
<text x="187.4" y="99.8" transform="rotate(-90 187.4 99.8)">2k2</text>
<text x="192.8" y="99.8" transform="rotate(-90 192.8 99.8)">R3.3</text>
<text x="197.6" y="99.8" transform="rotate(-90 197.6 99.8)">2k2</text>
<text x="203" y="99.8" transform="rotate(-90 203 99.8)">R3.4</text>
<text x="207.8" y="99.8" transform="rotate(-90 207.8 99.8)">2k2</text>
<text x="160" y="113">MOTOR2</text>
<text x="177.5" y="113.2" transform="rotate(-90 177.5 113.2)">L3.1</text>
<text x="179.7" y="113.2" transform="rotate(-90 179.7 113.2)">Gelb</text>
<text x="187.7" y="113.2" transform="rotate(-90 187.7 113.2)">L3.2</text>
<text x="189.9" y="113.2" transform="rotate(-90 189.9 113.2)">Grün</text>
<text x="197.9" y="113.2" transform="rotate(-90 197.9 113.2)">L3.3</text>
<text x="200" y="113.2" transform="rotate(-90 200 113.2)">Grün</text>
<text x="208" y="113.2" transform="rotate(-90 208 113.2)">L3.4</text>
<text x="210.2" y="113.2" transform="rotate(-90 210.2 113.2)">Gelb</text>
<text x="87.6" y="123.9">FT232RL</text>
<text x="77.5" y="126.4">GND</text>
<text x="115.6" y="126.4">GND</text>
<text x="267.9" y="129" transform="rotate(-90 267.9 129)">VCC</text>
<text x="21.6" y="141.7">GND</text>
<text x="160" y="141.7">MOTOR3</text>
<text x="248.8" y="143.7">100µF/3</text>
<text x="248.8" y="138.6">C3.1</text>
<text x="258" y="143.7">5100nF</text>
<text x="259.3" y="138.7">C3.2</text>
<text x="259.4" y="143.7">V</text>
<text x="82.6" y="154.4" transform="rotate(-90 82.6 154.4)">VCC</text>
<text x="92.7" y="154.4" transform="rotate(-90 92.7 154.4)">VCC</text>
<text x="123.2" y="154.4" transform="rotate(-90 123.2 154.4)">VCC</text>
<text x="245.1" y="154.4">GND</text>
<text x="36.8" y="156.9" transform="rotate(-90 36.8 156.9)">+3V3</text>
<text x="64.8" y="156.9" transform="rotate(-90 64.8 156.9)">+3V3</text>
<text x="138.4" y="156.9" transform="rotate(-90 138.4 156.9)">+3V3</text>
<text x="121.8" y="162.9" transform="rotate(-90 121.8 162.9)">D9</text>
<text x="37.9" y="168.3" transform="rotate(-90 37.9 168.3)">R4</text>
<text x="42.7" y="168.3" transform="rotate(-90 42.7 168.3)">10k</text>
<text x="65.8" y="168.3" transform="rotate(-90 65.8 168.3)">R5</text>
<text x="70.6" y="168.3" transform="rotate(-90 70.6 168.3)">10k</text>
<text x="83.6" y="168.3" transform="rotate(-90 83.6 168.3)">R6</text>
<text x="88.4" y="168.3" transform="rotate(-90 88.4 168.3)">10k</text>
<text x="93.8" y="168.3" transform="rotate(-90 93.8 168.3)">R7</text>
<text x="98.6" y="168.3" transform="rotate(-90 98.6 168.3)">10k</text>
<text x="104.1" y="168.8">I2C0</text>
<text x="116.5" y="172.2" transform="rotate(-90 116.5 172.2)">TSC_SS14</text>
<text x="124.2" y="168.3" transform="rotate(-90 124.2 168.3)">R8</text>
<text x="129" y="168.3" transform="rotate(-90 129 168.3)">10k</text>
<text x="139.5" y="168.3" transform="rotate(-90 139.5 168.3)">R9</text>
<text x="144.3" y="168.3" transform="rotate(-90 144.3 168.3)">10k</text>
<text x="76.7" y="178" transform="rotate(-90 76.7 178)">Q3</text>
<text x="48.8" y="183.1" transform="rotate(-90 48.8 183.1)">Q2</text>
<text x="74.2" y="183.9" transform="rotate(-90 74.2 183.9)">BSS123</text>
<text x="133.4" y="180.6" transform="rotate(-90 133.4 180.6)">Q1</text>
<text x="46.2" y="189" transform="rotate(-90 46.2 189)">BSS123</text>
<text x="135.9" y="186.4" transform="rotate(-90 135.9 186.4)">BSS123</text>
<text x="105.4" y="192.4">GND</text>
</g>
<g font-size="2.4" fill="#808080">
<text x="44.3" y="27">1</text>
<text x="44.3" y="24.5">2</text>
<text x="117.1" y="24.5">1</text>
<text x="117.1" y="27">3</text>
<text x="117.1" y="29.6">5</text>
<text x="128.1" y="24.5">2</text>
<text x="128.1" y="27">4</text>
<text x="128.1" y="29.6">6</text>
<text x="32.8" y="44.8">2</text>
<text x="32.8" y="47.3">3</text>
<text x="36.6" y="45.9">IO1</text>
<text x="42.7" y="45.9">VCC</text>
<text x="49.9" y="44.8">4</text>
<text x="49.9" y="47.3">1</text>
<text x="65.8" y="44.8">1</text>
<text x="77.8" y="44.8">2</text>
<text x="237.8" y="47.3">16</text>
<text x="36.6" y="48.5">IO2</text>
<text x="42.4" y="48.5">GND</text>
<text x="166.2" y="52.4">2</text>
<text x="166.2" y="49.9">1</text>
<text x="210.5" y="49.9">3</text>
<text x="214.4" y="51">AO1</text>
<text x="228.4" y="48.5">PWMA</text>
<text x="230.4" y="51">AIN1</text>
<text x="230.4" y="53.5">AIN2</text>
<text x="237.8" y="49.9">14</text>
<text x="237.8" y="52.4">15</text>
<text x="166.2" y="55">3</text>
<text x="210.5" y="55">4</text>
<text x="214.4" y="56.1">AO2</text>
<text x="230.4" y="56.1">BIN1</text>
<text x="230.4" y="58.6">BIN2</text>
<text x="237.8" y="55">12</text>
<text x="237.8" y="57.5">11</text>
<text x="166.2" y="65.1">3</text>
<text x="210.5" y="65.1">5</text>
<text x="228.4" y="61.2">PWMB</text>
<text x="237.8" y="60">10</text>
<text x="237.8" y="65.1">7</text>
<text x="84.9" y="70.2">20</text>
<text x="90" y="71.3">VCC</text>
<text x="103.9" y="71.3">TXD</text>
<text x="110.9" y="70.2">1</text>
<text x="166.2" y="67.7">2</text>
<text x="166.2" y="70.2">1</text>
<text x="210.5" y="70.2">6</text>
<text x="214.4" y="71.3">BO1</text>
<text x="214.4" y="66.2">BO2</text>
<text x="229" y="66.2">VMOT</text>
<text x="229.6" y="71.3">STBY</text>
<text x="230.6" y="68.8">VCC</text>
<text x="237.8" y="70.2">13</text>
<text x="237.8" y="67.7">2</text>
<text x="84.9" y="77.8">19</text>
<text x="86.1" y="72.7">4</text>
<text x="90" y="73.9">VCCIO</text>
<text x="103.7" y="73.9">RXD</text>
<text x="103.9" y="76.4">RTS</text>
<text x="110.9" y="72.7">5</text>
<text x="110.9" y="75.3">3</text>
<text x="110.9" y="77.8">11</text>
<text x="230.4" y="73.9">GND</text>
<text x="237.8" y="72.7">1*3</text>
<text x="84.9" y="82.9">27</text>
<text x="90" y="78.9">RESET</text>
<text x="103.8" y="81.5">DTR</text>
<text x="103.9" y="78.9">CTS</text>
<text x="110.9" y="80.4">2</text>
<text x="110.9" y="82.9">9</text>
<text x="84.9" y="85.4">28</text>
<text x="90" y="86.6">OSCO</text>
<text x="90" y="84">OSCI</text>
<text x="103.5" y="86.6">DCD</text>
<text x="103.6" y="84">DSR</text>
<text x="106" y="89.1">RI</text>
<text x="110.9" y="85.4">10</text>
<text x="110.9" y="88">6</text>
<text x="101" y="94.2">CBUS0</text>
<text x="110.9" y="93.1">23</text>
<text x="110.9" y="95.6">22</text>
<text x="84.9" y="98.1">17</text>
<text x="90" y="99.3">3V3OUT</text>
<text x="101" y="96.7">CBUS1</text>
<text x="101" y="99.3">CBUS2</text>
<text x="101" y="101.8">CBUS3</text>
<text x="110.9" y="98.1">13</text>
<text x="110.9" y="100.7">14</text>
<text x="55.6" y="103.2">4</text>
<text x="67.7" y="103.2">3</text>
<text x="84.9" y="103.2">15</text>
<text x="84.9" y="105.8">16</text>
<text x="90" y="104.3">USBDP</text>
<text x="90" y="106.9">USBDM</text>
<text x="101" y="104.3">CBUS4</text>
<text x="110.9" y="103.2">12</text>
<text x="55.6" y="108.3">1</text>
<text x="67.7" y="108.3">2</text>
<text x="84.9" y="110.8">25</text>
<text x="90" y="112">GND</text>
<text x="102.7" y="109.4">TEST</text>
<text x="110.9" y="113.4">7</text>
<text x="110.9" y="108.3">26</text>
<text x="237.8" y="113.4">16</text>
<text x="103.4" y="114.5">GND</text>
<text x="103.4" y="117">GND</text>
<text x="103.4" y="119.6">GND</text>
<text x="110.9" y="115.9">18</text>
<text x="110.9" y="118.5">21</text>
<text x="166.2" y="118.5">2</text>
<text x="166.2" y="115.9">1</text>
<text x="210.5" y="115.9">3</text>
<text x="214.4" y="117">AO1</text>
<text x="228.4" y="114.5">PWMA</text>
<text x="230.4" y="117">AIN1</text>
<text x="230.4" y="119.6">AIN2</text>
<text x="237.8" y="115.9">14</text>
<text x="237.8" y="118.5">15</text>
<text x="166.2" y="121">3</text>
<text x="210.5" y="121">4</text>
<text x="214.4" y="122.1">AO2</text>
<text x="230.4" y="122.1">BIN1</text>
<text x="230.4" y="124.6">BIN2</text>
<text x="237.8" y="121">12</text>
<text x="237.8" y="123.5">11</text>
<text x="166.2" y="131.1">3</text>
<text x="210.5" y="131.1">5</text>
<text x="228.4" y="127.2">PWMB</text>
<text x="237.8" y="126.1">10</text>
<text x="237.8" y="131.1">7</text>
<text x="37.6" y="132.5" transform="rotate(-90 37.6 132.5)">5</text>
<text x="40.1" y="132.5" transform="rotate(-90 40.1 132.5)">4</text>
<text x="42.7" y="132.5" transform="rotate(-90 42.7 132.5)">3</text>
<text x="45.2" y="132.5" transform="rotate(-90 45.2 132.5)">2</text>
<text x="47.8" y="132.5" transform="rotate(-90 47.8 132.5)">1</text>
<text x="166.2" y="133.7">2</text>
<text x="166.2" y="136.2">1</text>
<text x="210.5" y="136.2">6</text>
<text x="214.4" y="137.3">BO1</text>
<text x="214.4" y="132.3">BO2</text>
<text x="229" y="132.3">VMOT</text>
<text x="229.6" y="137.3">STBY</text>
<text x="230.6" y="134.8">VCC</text>
<text x="237.8" y="136.2">13</text>
<text x="237.8" y="133.7">2</text>
<text x="230.4" y="139.9">GND</text>
<text x="237.8" y="138.8">1*3</text>
<text x="101.9" y="171.8">6</text>
<text x="112.8" y="171.8">5</text>
<text x="101.9" y="176.9">2</text>
<text x="101.9" y="174.3">4</text>
<text x="112.8" y="176.9">1</text>
<text x="112.8" y="174.3">3</text>
</g>
<g font-size="2" fill="#808080">
<text x="190.5" y="20.4">VIN/3.2A</text>
<text x="50.8" y="25.5">MC_RX1/1.3C</text>
<text x="50.8" y="28">MC_TX1/1.3C</text>
<text x="95.6" y="25.5">SPI1_MISO/1.3C</text>
<text x="96.5" y="28">SPI1_SCK/1.2C</text>
<text x="137.2" y="28">SPI1_MOSI/4.2C</text>
<text x="95.6" y="30.6">SPI1_SSEL/1.2C</text>
<text x="21.6" y="45.2">FTDI_DP</text>
<text x="24.1" y="47.7">FTDI_DM</text>
<text x="52.1" y="45.2">FTDI_VBUS</text>
<text x="212.1" y="45.2">IC4</text>
<text x="243.8" y="50.9">M0A1/1.2C</text>
<text x="243.8" y="53.4">M0A2/1.2C</text>
<text x="243.8" y="48.3">M0_PWM/1.2C</text>
<text x="243.8" y="56">M1B1/1.2B</text>
<text x="243.8" y="58.5">M1B2/1.3C</text>
<text x="243.8" y="61">M1_PWM/1.2C</text>
<text x="263.5" y="61.7" transform="rotate(-90 263.5 61.7)">VIN/3.2A</text>
<text x="116.8" y="71.2">MC_RX1/1.3C</text>
<text x="116.8" y="73.7">MC_TX1/1.3C</text>
<text x="116.8" y="76.3">RTS/4.1B</text>
<text x="116.8" y="81.4">RESET/1.4A</text>
<text x="212.1" y="78.2">TB6612</text>
<text x="190.5" y="86.4">VIN/3.2A</text>
<text x="212.1" y="111.2">I</text>
<text x="212.6" y="111.2">C3</text>
<text x="41.9" y="118.8" transform="rotate(-90 41.9 118.8)">FTDI_DP</text>
<text x="44.5" y="118.8" transform="rotate(-90 44.5 118.8)">FTDI_DM</text>
<text x="47" y="118.8" transform="rotate(-90 47 118.8)">FTDI_VBUS</text>
<text x="243.8" y="116.9">M2A1/1.2C</text>
<text x="243.8" y="119.4">M2A2/1.2C</text>
<text x="243.8" y="114.4">M2_PWM/1.2C</text>
<text x="243.8" y="124.5">M3B2/1.3B</text>
<text x="243.8" y="122">M3B1/1.2C</text>
<text x="243.8" y="127.1">M3_PWM/1.2C</text>
<text x="263.5" y="127.7" transform="rotate(-90 263.5 127.7)">VIN/3.2A</text>
<text x="212.1" y="144.2">TB6612</text>
<text x="48.5" y="172.8">I2C1_SCL/1.3C</text>
<text x="20.4" y="177.8">I2C1_SDA/1.3C</text>
<text x="147.3" y="175.3">I2C1_INT/1.2B</text>
</g>
<g font-size="2" fill="#800000">
<text x="217.2" y="42.6">Motortreiber 1</text>
<text x="247" y="72.7" transform="rotate(-90 247 72.7)">+</text>
<text x="217.2" y="108.6">Motortreiber 2</text>
<text x="247" y="138.7" transform="rotate(-90 247 138.7)">+</text>
</g>
</svg>
